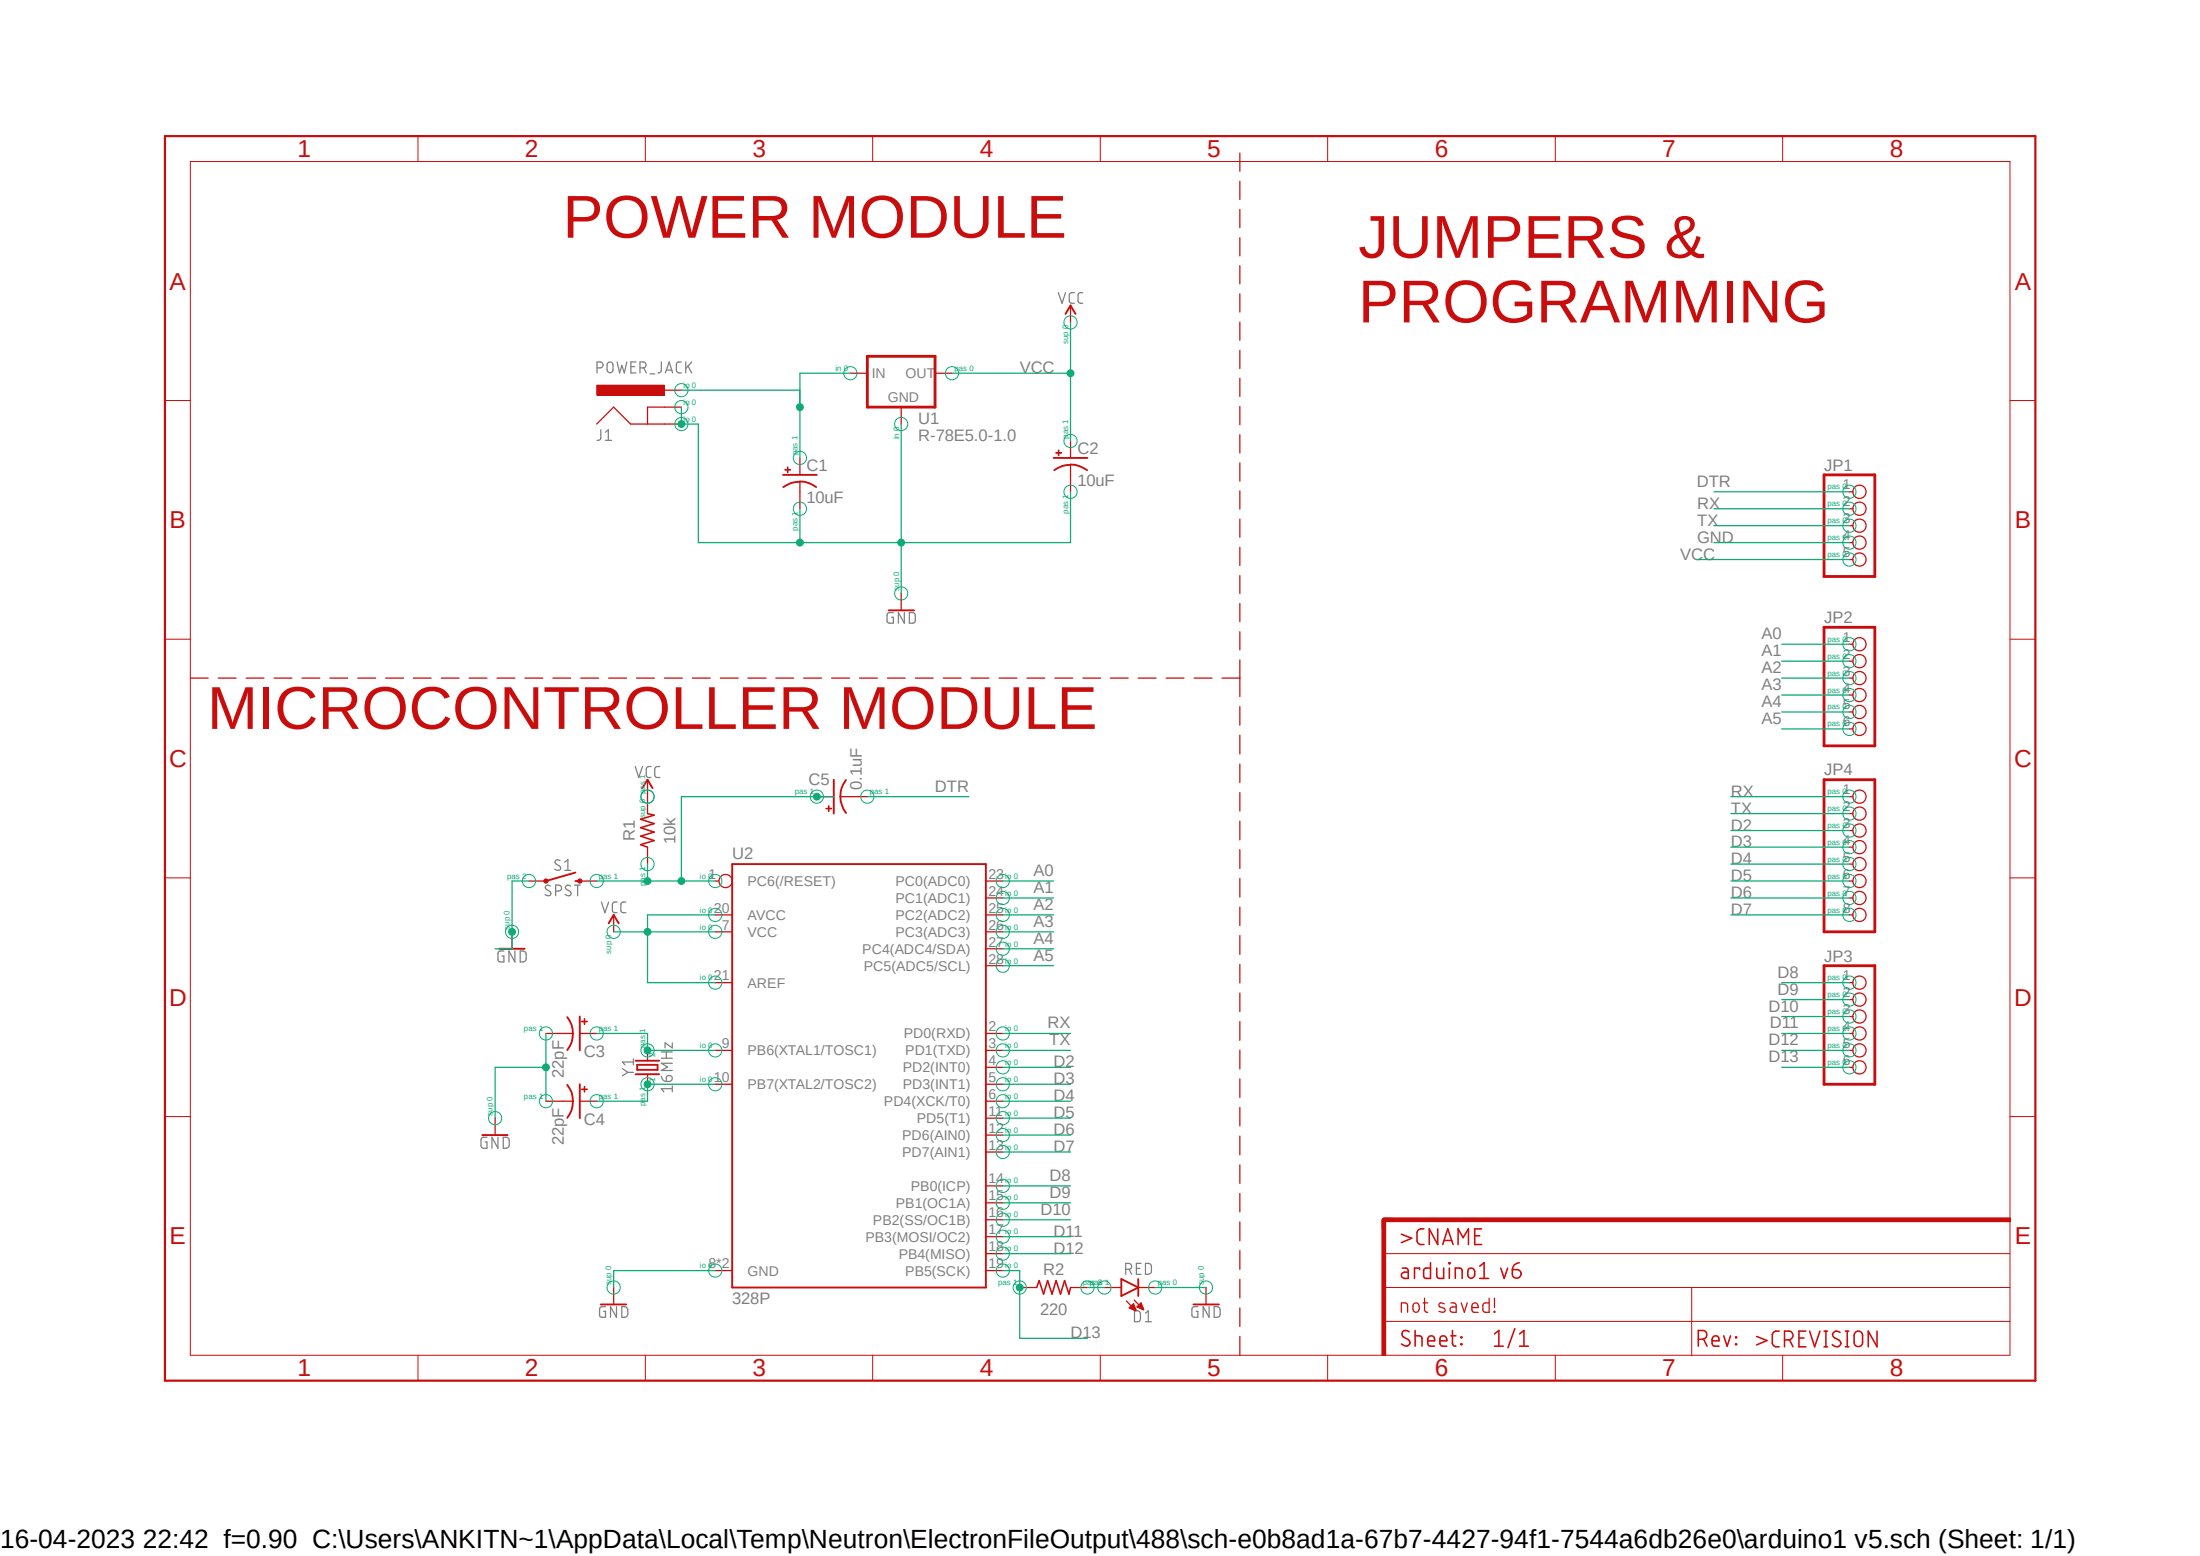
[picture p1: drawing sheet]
<svg xmlns="http://www.w3.org/2000/svg" width="297mm" height="210mm" viewBox="0 0 297 210" stroke-linecap="round" stroke-linejoin="round" font-family="sans-serif">
<path d="M21.9 18.1l253.2 168.6M275.1 18.1l-253.2 168.6" fill="none" stroke="#fff" stroke-width=".14"/>
<g fill="none" stroke="#808080" stroke-width=".17">
<path d="M142.9 39.5l.5 1.4 .4-1.4M145 39.5h-.5l-.1 .3v1l.1 .1h.5M146.2 39.5h-.5l-.2 .3 .1 1 .1 .1h.5M80.6 49.7h.4a.4 .4 0 0 0 .4-.4 .4 .4 0 0 0-.4-.4h-.4v1.4M81.1 58v1.1a.39 .39 0 0 1-.5 .3M81.7 59.4h.8M81.7 58.3l.4-.3v1.4M82.2 48.9h.3a1.17 1.17 0 0 1 .2 1.2 .41 .41 0 0 1-.4 .2 .41 .41 0 0 1-.3-.4v-.8zM83.3 48.9l.4 1.4 .2-1 .4 1 .3-1.4M85.2 49.5h.5M85.9 48.9h-.7v1.4h.7M86.4 49.7h.4a.4 .4 0 0 0 .4-.4 .4 .4 0 0 0-.4-.4h-.4v1.4"/>
<path d="M86.9 49.7l.3 .6M87.8 50.5h.6M89.3 48.9v1.1a.44 .44 0 0 1-.5 .3M89.8 50.3l.5-1.4 .5 1.4M90 50h.7M92 48.9h-.5l-.2 .3 .1 1 .3 .1h.3M92.6 48.9v1.4M92.9 49.4l.5 .9M93.4 48.9l-.8 .8M120.6 82.7h-.5l-.3 .1v1.2l.3 .1h.5v-.8h-.2M122.1 82.7v1.4l-.8-1.4v1.4M122.8 82.7h.6a1.15 1.15 0 0 1 0 1.4h-.6z"/>
<path d="M74.3 119.6a.35 .35 0 0 0-.5-.1 .35 .35 0 0 0 0 .6l.4 .2a.31 .31 0 0 1 .2 .4 .31 .31 0 0 1-.3 .2l-.5-.2M75.6 116.2a.35 .35 0 0 0-.5-.1 .35 .35 0 0 0 0 .5l.4 .3a.31 .31 0 0 1 .2 .3 .31 .31 0 0 1-.3 .3l-.5-.2M76.2 116.4l.5-.4v1.5M76.2 117.5h.8M77 119.6a.42 .42 0 0 0-.4-.1 .42 .42 0 0 0-.3 .3l.2 .3 .5 .2 .1 .3-.1 .2a.54 .54 0 0 1-.7-.1M77.6 119.5h.8M78 119.5v1.4M85.8 103.5l.4 1.4 .5-1.4M87.9 103.5h-.5l-.2 .3 .1 1 .2 .1h.4M89.1 103.5h-.5l-.2 .3v1l.2 .1h.5M68 128.4h-.5l-.2 .1-.1 1 .2 .3h.6v-.8h-.2M69.5 128.4v1.4l-.8-1.4v1.4"/>
<path d="M70.2 128.4h.4l.4 .2a1.17 1.17 0 0 1-.2 1.2h-.6zM75 120.3l.6-.1a.41 .41 0 0 0 .2-.4 .41 .41 0 0 0-.4-.3h-.4v1.4M81.2 121.8l.5 1.4 .5-1.4M83.3 121.8h-.5l-.1 .2v1.1l.3 .1h.3M84.5 121.8h-.5l-.2 .2 .1 1.1 .6 .1M65.7 153.5h-.5l-.2 .2-.1 .9 .2 .3 .6 .1v-.9h-.2M67.2 153.5v1.5l-.8-1.5v1.5M67.9 153.5h.6a1.17 1.17 0 0 1 .2 1.3l-.4 .2h-.4zM84 144.2l.8 .5M84.8 144.7l-.8 .5M84.8 144.7h.7M85.5 143.3h-1.5l.4 .4"/>
<path d="M85.5 142.9v.8M89.3 145.3a.73 .73 0 0 0 .7 .7M89.3 142.8h1.5M89.3 142h1.5M90 142v.8M90 145.3a.42 .42 0 0 1 .7 .1 .42 .42 0 0 1-.4 .6h-.3zM90.8 146.9h-1.5l.3 .5M90.8 140.8v.6l-1-.6v.6M90.8 146.6v.8M90.8 143.5h-1.5l.8 .5-.8 .5h1.5M81.7 176.4h-.5l-.2 .1-.1 1 .2 .3h.6v-.8h-.2M83.2 176.4v1.4l-.8-1.4v1.4"/>
<path d="M83.9 176.4h.6l.3 .3v.7l-.3 .4h-.6zM152 171.3h.4a.4 .4 0 0 0 .4-.4 .4 .4 0 0 0-.4-.4h-.4v1.5M152.4 171.3l.4 .7M153.2 176.9l.6 .1a1.15 1.15 0 0 1 0 1.4h-.6zM153.4 171.2h.5M154.1 170.5h-.7v1.5h.7M154.6 170.5l.6 .1a1.17 1.17 0 0 1 .2 1.2l-.4 .2h-.4zM154.6 178.4h.8M154.6 177.2l.4-.3v1.5M161.7 176.4h-.5l-.2 .1v1.2l.2 .1h.5v-.8h-.2M163.2 176.4v1.4l-.8-1.4v1.4M163.9 176.4h.6l.2 .2v.8v.2l-.2 .2h-.6z"/>
</g>
<g fill="none" stroke="#c90d0c" stroke-width=".17">
<path d="M167.4 20.7v2.4M167.4 24.5v2.4M167.4 28.3v2.4M167.4 32.1v2.4M167.4 35.9v2.4M167.4 39.7v2.4M114.8 50.4h2.3M121.7 54.9v2.3M126.2 50.4h2.3M167.4 43.5v2.4M167.4 47.3v2.4M167.4 51.1v2.4"/>
<path d="M167.4 54.9v2.4M167.4 58.7v2.4M108 65v1.4M167.4 62.5v2.4M167.4 66.3v2.4M167.4 70.1v2.4M167.4 73.9v2.4M167.4 77.7v2.4M25.7 91.5h2.4M29.5 91.5h2.4M33.2 91.5h2.4M37 91.5h2.4"/>
<path d="M40.8 91.5h2.4M44.5 91.5h2.4M48.3 91.5h2.4M52.1 91.5h2.4M55.8 91.5h2.4M59.6 91.5h2.4M63.3 91.5h2.4M67.1 91.5h2.4M70.9 91.5h2.4M74.6 91.5h2.4M78.4 91.5h2.4M82.2 91.5h2.4"/>
<path d="M85.9 91.5h2.4M89.7 91.5h2.4M93.5 91.5h2.4M97.2 91.5h2.5M101 91.5h2.4M104.7 91.5h2.4M108.5 91.5h2.4M112.3 91.5h2.4M116 91.5h2.4M119.8 91.5h2.4M123.6 91.5h2.4M127.3 91.5h2.5"/>
<path d="M131.1 91.5h2.4M134.9 91.5h2.4M138.6 91.5h2.5M142.4 91.5h2.4M146.2 91.5h2.4M149.9 91.5h2.4M153.7 91.5h2.4M157.4 91.5h2.5M161.2 91.5h2.4M165 91.5h2.4M167.4 81.4v2.5M167.4 85.3v2.4"/>
<path d="M167.4 89.1v4.9M167.4 95.4v2.5M167.4 99.2v2.6M167.4 103.1v2.5M167.4 107v2.5M167.4 110.8v2.6M167.4 114.7v2.5M167.4 118.6v2.5M167.4 122.4v2.5M167.4 126.3v2.5M167.4 130.2v2.5M167.4 134v2.5"/>
<path d="M167.4 137.9v2.5M167.4 141.7v2.6M167.4 145.6v2.5M167.4 149.5v2.5M167.4 153.3v2.6M167.4 157.2v2.5M167.4 161.1v2.5M167.4 164.9v2.6M167.4 168.8v2.5M167.4 172.7v2.5M167.4 176.5v2.5M167.4 180.4v2.5"/>
</g>
<path d="M117.1 48.1h9.1v6.8h-9.1z" fill="none" stroke="#c90d0c" stroke-width=".38"/>
<path d="M105.7 64.1h4.6M108 65a3.7 3.7 0 0 1 2.2 .7M108 65a3.6 3.6 0 0 0-2.3 .7" fill="none" stroke="#c90d0c" stroke-width=".25"/>
<path d="M106 63.4h.7v.1h-.7z" fill-rule="evenodd" fill="#c90d0c"/>
<path d="M106 63.4h.7v.1h-.7z" fill="none" stroke="#c90d0c" stroke-width=".14"/>
<path d="M106.3 63h.1v.8h-.1z" fill-rule="evenodd" fill="#c90d0c"/>
<path d="M106.3 63h.1v.8h-.1z" fill="none" stroke="#c90d0c" stroke-width=".14"/>
<path d="M108 61.8v2.3M108 66.4v2.3M144.5 62.7v1.4" fill="none" stroke="#c90d0c" stroke-width=".17"/>
<path d="M142.2 61.8h4.6M144.5 62.7a4 4 0 0 1 2.3 .8M144.5 62.7a3.5 3.5 0 0 0-2.2 .8" fill="none" stroke="#c90d0c" stroke-width=".25"/>
<path d="M142.5 61.1h.8v.1h-.8z" fill-rule="evenodd" fill="#c90d0c"/>
<path d="M142.5 61.1h.8v.1h-.8z" fill="none" stroke="#c90d0c" stroke-width=".14"/>
<path d="M142.9 60.7h.1v.8h-.1z" fill-rule="evenodd" fill="#c90d0c"/>
<path d="M142.9 60.7h.1v.8h-.1z" fill="none" stroke="#c90d0c" stroke-width=".14"/>
<path d="M80.6 57.2l2.2-2.3 2.3 2.3h4.6M89.7 54.9h-2.3v2.3M144.5 59.5v2.3M144.5 64.1v2.3" fill="none" stroke="#c90d0c" stroke-width=".17"/>
<path d="M80.6 52h9.1v1.3h-9.1z" fill-rule="evenodd" fill="#c90d0c"/>
<path d="M80.6 52h9.1v1.3h-9.1z" fill="none" stroke="#c90d0c" stroke-width=".14"/>
<g fill="none" stroke="#c90d0c" stroke-width=".17">
<path d="M89.7 54.9h2.3M89.7 57.2h2.3M89.7 52.7h2.3M144.5 41.2v2.3M121.7 80.1v2.3M96.6 118.9h.4M133.1 118.9h2.3M76 139.5h1.3M96.6 125.8h2.2M96.6 132.6h2.2M96.6 123.5h2.2M133.1 125.8h2.3"/>
<path d="M133.1 123.5h2.3M133.1 139.5h2.3M133.1 130.3h2.3M133.1 128.1h2.3M133.1 121.2h2.3M87.4 141.8v1.4M87.4 145v1.3M96.6 146.3h2.2M96.6 141.8h2.2M133.1 146.3h2.3M133.1 141.8h2.3M133.1 155.5h2.3"/>
<path d="M133.1 153.2h2.3M133.1 150.9h2.3M133.1 148.6h2.3M133.1 144.1h2.3M96.6 171.5h2.2M133.1 171.5h2.3M133.1 169.2h2.3M133.1 166.9h2.3M133.1 164.6h2.3M133.1 162.3h2.3M133.1 160.1h2.3"/>
<circle cx="98" cy="118.9" r=".89"/>
</g>
<path d="M143.8 42.4l.7-1.2 .7 1.2M120 82.4h3.4M98.8 116.6h34.3v57.2h-34.3zM76.6 137.3a3.6 3.6 0 0 1 0 4.4M78.3 137.2v4.6M85.8 143.2h3.2M85.8 145h3.2M86 143.7h2.8v.7h-2.8z" fill="none" stroke="#c90d0c" stroke-width=".25"/>
<path d="M78.9 137.5h.1v.8h-.1z" fill-rule="evenodd" fill="#c90d0c"/>
<path d="M78.9 137.5h.1v.8h-.1z" fill="none" stroke="#c90d0c" stroke-width=".14"/>
<path d="M78.5 137.8h.8v.1h-.8z" fill-rule="evenodd" fill="#c90d0c"/>
<path d="M78.5 137.8h.8v.1h-.8z" fill="none" stroke="#c90d0c" stroke-width=".14"/>
<path d="M73.7 139.5h2.3M78.3 139.5h2.3M76 148.6h1.3" fill="none" stroke="#c90d0c" stroke-width=".17"/>
<path d="M76.6 146.4a3.6 3.6 0 0 1 0 4.5M78.3 146.3v4.6" fill="none" stroke="#c90d0c" stroke-width=".25"/>
<path d="M78.9 146.6h.1v.8h-.1z" fill-rule="evenodd" fill="#c90d0c"/>
<path d="M78.9 146.6h.1v.8h-.1z" fill="none" stroke="#c90d0c" stroke-width=".14"/>
<path d="M78.5 147h.8v.1h-.8z" fill-rule="evenodd" fill="#c90d0c"/>
<path d="M78.5 147h.8v.1h-.8z" fill="none" stroke="#c90d0c" stroke-width=".14"/>
<path d="M87.4 107.5v2.3M87.4 114.3v2.3M73.7 148.6h2.3M78.3 148.6h2.3" fill="none" stroke="#c90d0c" stroke-width=".17"/>
<path d="M87.4 109.8l.9 .2-1.8 .6 1.8 .6-1.8 .5 1.8 .6-1.8 .6 1.8 .6-1.8 .5 .9 .3" fill="none" stroke="#c90d0c" stroke-width=".21"/>
<path d="M77.7 118.9h.6M77.7 117.8l-4 1.1" fill="none" stroke="#c90d0c" stroke-width=".25"/>
<circle cx="73.7" cy="118.9" r=".3" fill="#c90d0c"/>
<circle cx="73.7" cy="118.9" r=".3" fill="none" stroke="#c90d0c" stroke-width=".14"/>
<circle cx="78.3" cy="118.9" r=".3" fill="#c90d0c"/>
<circle cx="78.3" cy="118.9" r=".3" fill="none" stroke="#c90d0c" stroke-width=".14"/>
<path d="M71.4 118.9h2.3M78.3 118.9h2.3M87.4 105.2v2.3M69.1 125.8v2.3M82.8 123.5v2.3M66.8 150.9v2.3M82.8 173.8v2.3M149.1 173.8h2.3M152.1 175.6l1.2 1.3M153.1 175.5l1.2 1.2M153.7 173.8h2.3" fill="none" stroke="#c90d0c" stroke-width=".17"/>
<path d="M86.7 106.4l.7-1.2 .7 1.2M67.4 128.1h3.4M82.2 124.6l.6-1.1 .7 1.1M65.1 153.2h3.4M81.1 176.1h3.4M151.4 172.6l2.3 1.2-2.3 1.1zM153.7 172.6v2.3" fill="none" stroke="#c90d0c" stroke-width=".25"/>
<path d="M152.4 176.5l.6-.6 .4 1-.1 .1z" fill-rule="evenodd" fill="#c90d0c"/>
<path d="M152.4 176.5l.6-.6 .4 1-.1 .1z" fill="none" stroke="#c90d0c" stroke-width=".14"/>
<path d="M153.5 176.4l.6-.6 .3 .9v.1z" fill-rule="evenodd" fill="#c90d0c"/>
<path d="M153.5 176.4l.6-.6 .3 .9v.1z" fill="none" stroke="#c90d0c" stroke-width=".14"/>
<path d="M140 173.8l.3-1 .6 1.9 .5-1.9 .6 1.9 .6-1.9 .6 1.9 .5-1.9 .6 1.9 .2-.9" fill="none" stroke="#c90d0c" stroke-width=".21"/>
<g fill="none" stroke="#c90d0c" stroke-width=".17">
<path d="M249.7 66.4h.4M249.7 68.7h.4M249.7 71h.4M249.7 73.2h.4M249.7 75.5h.4M113.5 107.5h1.3M137.7 173.8h2.3M144.5 173.8h2.3M162.8 173.8v2.3"/>
<circle cx="251" cy="70.9" r=".89"/>
<circle cx="251" cy="73.2" r=".89"/>
<circle cx="251" cy="75.5" r=".89"/>
<circle cx="251" cy="68.7" r=".89"/>
<circle cx="251" cy="66.4" r=".89"/>
</g>
<path d="M112.6 105.2v4.6M114.2 105.3a3.6 3.6 0 0 0 0 4.4M161.1 176.1h3.4" fill="none" stroke="#c90d0c" stroke-width=".25"/>
<path d="M246.3 64.1h6.8v13.7h-6.8z" fill="none" stroke="#c90d0c" stroke-width=".38"/>
<path d="M111.8 108.8h.1v.7h-.1z" fill-rule="evenodd" fill="#c90d0c"/>
<path d="M111.8 108.8h.1v.7h-.1z" fill="none" stroke="#c90d0c" stroke-width=".14"/>
<path d="M111.5 109.1h.8v.1h-.8z" fill-rule="evenodd" fill="#c90d0c"/>
<path d="M111.5 109.1h.8v.1h-.8z" fill="none" stroke="#c90d0c" stroke-width=".14"/>
<g fill="none" stroke="#c90d0c" stroke-width=".17">
<path d="M249.7 87h.4M249.7 89.2h.4M249.7 91.5h.4M249.7 93.8h.4M249.7 96.1h.4M249.7 98.4h.4M110.3 107.5h2.3M114.8 107.5h2.3M249.7 107.5h.4M249.7 109.8h.4M249.7 112.1h.4M249.7 114.3h.4"/>
<path d="M249.7 116.6h.4M249.7 118.9h.4M249.7 121.2h.4M249.7 123.5h.4M249.7 132.6h.4M249.7 134.9h.4M249.7 137.2h.4M249.7 139.5h.4M249.7 141.8h.4M249.7 144.1h.4M189.2 177.1v-1.2h.5l.3 .1v1.1M190.8 176.1a.43 .43 0 0 1 .5-.2 .43 .43 0 0 1 .3 .4v.4a.42 .42 0 0 1-.4 .4 .42 .42 0 0 1-.4-.4z"/>
<path d="M192.1 175.9h.6M192.3 175.2v1.6a.35 .35 0 0 0 .4 .3M195 176l-.6-.1-.1 .4 .6 .3 .2 .3a.57 .57 0 0 1-.8 .1M195.9 175.9h.5l.2 .3v.9h-.7a.37 .37 0 0 1-.1-.4 .37 .37 0 0 1 .3-.3h.5M197.3 175.9l.4 1.2 .4-1.2M198.7 176.5h.9a.45 .45 0 0 0-.3-.6 .45 .45 0 0 0-.6 .4v.5l.1 .3h.8M201 175.2v1.9h-.6l-.2-.3v-.8l.3-.1h.5M201.7 177h.1v.1h-.1zM201.8 175.2v1.3"/>
<circle cx="251" cy="98.4" r=".89"/>
<circle cx="251" cy="87" r=".89"/>
<circle cx="251" cy="91.5" r=".89"/>
<circle cx="251" cy="93.8" r=".89"/>
<circle cx="251" cy="89.2" r=".89"/>
<circle cx="251" cy="96.1" r=".89"/>
<circle cx="251" cy="109.8" r=".89"/>
<circle cx="251" cy="118.9" r=".89"/>
<circle cx="251" cy="116.6" r=".89"/>
<circle cx="251" cy="112.1" r=".89"/>
<circle cx="251" cy="114.3" r=".89"/>
<circle cx="251" cy="107.5" r=".89"/>
<circle cx="251" cy="132.6" r=".89"/>
<circle cx="251" cy="139.5" r=".89"/>
<circle cx="251" cy="123.5" r=".89"/>
<circle cx="251" cy="134.9" r=".89"/>
<circle cx="251" cy="137.2" r=".89"/>
<circle cx="251" cy="121.2" r=".89"/>
<circle cx="251" cy="141.8" r=".89"/>
<circle cx="251" cy="144.1" r=".89"/>
</g>
<path d="M246.3 84.7h6.8v16h-6.8zM246.3 105.2h6.8v20.6h-6.8zM246.3 130.3h6.8v16h-6.8z" fill="none" stroke="#c90d0c" stroke-width=".38"/>
<g fill="none" stroke="#c90d0c" stroke-width=".21">
<path d="M189.3 171.2h.6l.2 .3v1.1h-.5a.42 .42 0 0 1-.4-.5 .42 .42 0 0 1 .4-.4h.5M191.6 171.4v-.2h-.6v1.4M193.1 170.4v2.2l-.7-.1a1.21 1.21 0 0 1-.2-1.2l.3-.1h.6M194 171.2v1.2l.3 .2h.6v-1.4M195.6 170.4h.1v.2h-.1zM195.7 171.2v1.4M196.5 172.6v-1.4h.6l.3 .1v1.3M198.2 171.4a.49 .49 0 0 1 .5-.2 .49 .49 0 0 1 .4 .4v.5a.47 .47 0 0 1-.5 .5 .47 .47 0 0 1-.4-.5zM199.8 172.6h1.2M199.8 170.9l.6-.5v2.2M202.6 171.2l.5 1.4 .4-1.4M204.2 171.4h.7a.59 .59 0 0 1 .4 .6 .59 .59 0 0 1-.6 .5 .59 .59 0 0 1-.5-.5z"/>
<path d="M204.5 179.3l-.9 2.6M205.1 170.4a.94 .94 0 0 0-.9 1M201.8 180l.6-.4v2.1M201.8 181.7h1.1M205.1 181.7h1.2M205.1 180l.6-.4v2.1"/>
</g>
<path d="M186.6 164.6h.5v18.3h-.5z" fill-rule="evenodd" fill="#c90d0c"/>
<path d="M186.6 164.6h.5v18.3h-.5z" fill="none" stroke="#c90d0c" stroke-width=".14"/>
<path d="M186.8 164.4h84.6v.5h-84.6z" fill-rule="evenodd" fill="#c90d0c"/>
<g fill="none" stroke="#c90d0c" stroke-width=".14">
<path d="M56.4 18.4v3.4M87.1 18.4v3.4M117.8 18.4v3.4M148.5 18.4v3.4M179.2 18.4v3.4M210 18.4v3.4M240.7 18.4v3.4M25.7 21.8h245.7v161.1h-245.7zM22.3 54.1h3.4M271.4 54.1h3.4M22.3 86.3h3.4M271.4 86.3h3.4"/>
<path d="M22.3 118.5h3.4M271.4 118.5h3.4M22.3 150.7h3.4M271.4 150.7h3.4M186.8 164.4h84.6v.5h-84.6zM186.8 178.4h84.6M186.8 173.8h84.6M186.8 169.2h84.6M228.4 173.8v9.2M56.4 182.9v3.5M87.1 182.9v3.5M117.8 182.9v3.5"/>
<path d="M148.5 182.9v3.5M179.2 182.9v3.5M210 182.9v3.5M240.7 182.9v3.5"/>
</g>
<path d="M188 164.6h-1.2v1.2" fill="none" stroke="#c90d0c" stroke-width=".55"/>
<g fill="none" stroke="#c90d0c" stroke-width=".21">
<path d="M189.2 166.6l1.4 .5-1.4 .6M190.2 179.7a.54 .54 0 0 0-.7-.1 .54 .54 0 0 0-.2 .7l1 .7a.53 .53 0 0 1-.2 .6 .53 .53 0 0 1-.7-.1l-.2-.1M191.1 179.6v2.1M192.2 165.9h-.6l-.3 .4v1.2l.1 .2 .4 .3h.4M194.1 165.9v2.1l-1.1-2.1v2.1M194.8 168l.7-2.1 .7 2.1M194.9 167.4h1.1M196.1 179.6v1.7l.2 .4h.3M196.8 168v-2.1l.7 1.1 .7-1.1v2.1M199.1 166.8h.7M200 165.9h-.9v2.1h.9M240.2 179.7h-.7l-.2 .4v1.2l.1 .2 .3 .3h.5"/>
<path d="M243.8 179.7h-.9v2.1h.9M244.3 179.7l.7 2.1 .7-2.1M246.3 179.7h.4M246.5 179.7v2.1M248.4 179.8a.55 .55 0 0 0-.7-.1 .55 .55 0 0 0-.2 .7l1 .7a.55 .55 0 0 1-.2 .6 .55 .55 0 0 1-.7 0l-.2-.2M249.1 179.7h.5M249.4 179.7v2.1M250.5 179.8a.57 .57 0 0 1 .6-.1 .57 .57 0 0 1 .4 .6v.9a.57 .57 0 0 1-.6 .5 .57 .57 0 0 1-.6-.5v-.9zM253.4 179.7v2.1l-1.2-2.1v2.1M191.1 180.3h.5l.3 .2 .1 1.2M192.7 181h1a.49 .49 0 0 0-.4-.7 .49 .49 0 0 0-.6 .5v.5l.2 .4h.8M194.4 181h.9a.51 .51 0 0 0-.2-.7 .51 .51 0 0 0-.7 .2 1.16 1.16 0 0 0 .2 1.2h.7"/>
<path d="M195.9 180.3h.7M197.2 180.5h.2v.1h-.2zM197.2 181.4h.2v.1h-.2zM229.3 180.8h.6a.59 .59 0 0 0 .5-.6 .59 .59 0 0 0-.5-.6h-.6v2.1M230 180.8l.5 .9M231.1 181h1a.49 .49 0 0 0-.4-.7 .49 .49 0 0 0-.6 .5v.5l.2 .4h.8M232.7 180.3l.5 1.4 .4-1.4M234.3 181.4h.1v.1h-.1zM234.3 180.5h.1v.1h-.1zM237.2 180.4l1.3 .5-1.3 .6M240.9 180.8h.6a.59 .59 0 0 0 .6-.5 .59 .59 0 0 0-.6-.6h-.6v2.1M241.6 180.8l.5 1"/>
<path d="M242.9 180.6h.6M246.3 181.8h.4M249.1 181.8h.5"/>
</g>
<path d="M22.3 18.4h252.5v168h-252.5z" fill="none" stroke="#c90d0c" stroke-width=".3"/>
<g fill="none" stroke="#0dab76" stroke-width=".14">
<circle cx="92" cy="57.2" r=".89"/>
<circle cx="92" cy="54.9" r=".89"/>
<circle cx="92" cy="52.7" r=".89"/>
<circle cx="114.8" cy="50.4" r=".89"/>
<circle cx="121.7" cy="57.2" r=".89"/>
<circle cx="128.5" cy="50.4" r=".89"/>
<circle cx="144.5" cy="59.5" r=".89"/>
<circle cx="144.5" cy="43.5" r=".89"/>
<circle cx="108" cy="61.8" r=".89"/>
<circle cx="108" cy="68.7" r=".89"/>
<circle cx="144.5" cy="66.4" r=".89"/>
<circle cx="249.7" cy="68.7" r=".89"/>
<circle cx="249.7" cy="73.2" r=".89"/>
<circle cx="249.7" cy="66.4" r=".89"/>
<circle cx="249.7" cy="70.9" r=".89"/>
<circle cx="249.7" cy="75.5" r=".89"/>
<circle cx="121.7" cy="80.1" r=".89"/>
<circle cx="249.7" cy="91.5" r=".89"/>
<circle cx="249.7" cy="93.8" r=".89"/>
<circle cx="249.7" cy="96.1" r=".89"/>
<circle cx="249.7" cy="98.4" r=".89"/>
<circle cx="249.7" cy="87" r=".89"/>
<circle cx="249.7" cy="89.2" r=".89"/>
<circle cx="71.4" cy="118.9" r=".89"/>
<circle cx="80.6" cy="118.9" r=".89"/>
<circle cx="87.4" cy="116.6" r=".89"/>
<circle cx="87.4" cy="107.5" r=".89"/>
<circle cx="96.6" cy="118.9" r=".89"/>
<circle cx="110.3" cy="107.5" r=".89"/>
<circle cx="117.1" cy="107.5" r=".89"/>
<circle cx="135.4" cy="118.9" r=".89"/>
<circle cx="249.7" cy="114.3" r=".89"/>
<circle cx="249.7" cy="107.5" r=".89"/>
<circle cx="249.7" cy="112.1" r=".89"/>
<circle cx="249.7" cy="118.9" r=".89"/>
<circle cx="249.7" cy="116.6" r=".89"/>
<circle cx="249.7" cy="109.8" r=".89"/>
<circle cx="69.1" cy="125.8" r=".89"/>
<circle cx="73.7" cy="139.5" r=".89"/>
<circle cx="80.6" cy="139.5" r=".89"/>
<circle cx="82.8" cy="125.8" r=".89"/>
<circle cx="96.6" cy="132.6" r=".89"/>
<circle cx="96.6" cy="125.8" r=".89"/>
<circle cx="96.6" cy="123.5" r=".89"/>
<circle cx="135.4" cy="123.5" r=".89"/>
<circle cx="135.4" cy="130.3" r=".89"/>
<circle cx="135.4" cy="128.1" r=".89"/>
<circle cx="135.4" cy="121.2" r=".89"/>
<circle cx="135.4" cy="125.8" r=".89"/>
<circle cx="135.4" cy="139.5" r=".89"/>
<circle cx="249.7" cy="134.9" r=".89"/>
<circle cx="249.7" cy="121.2" r=".89"/>
<circle cx="249.7" cy="132.6" r=".89"/>
<circle cx="249.7" cy="139.5" r=".89"/>
<circle cx="249.7" cy="137.2" r=".89"/>
<circle cx="249.7" cy="123.5" r=".89"/>
<circle cx="66.8" cy="150.9" r=".89"/>
<circle cx="73.7" cy="148.6" r=".89"/>
<circle cx="80.6" cy="148.6" r=".89"/>
<circle cx="87.4" cy="141.8" r=".89"/>
<circle cx="87.4" cy="146.3" r=".89"/>
<circle cx="96.6" cy="146.3" r=".89"/>
<circle cx="96.6" cy="141.8" r=".89"/>
<circle cx="135.4" cy="148.6" r=".89"/>
<circle cx="135.4" cy="146.3" r=".89"/>
<circle cx="135.4" cy="144.1" r=".89"/>
<circle cx="135.4" cy="150.9" r=".89"/>
<circle cx="135.4" cy="155.5" r=".89"/>
<circle cx="135.4" cy="141.8" r=".89"/>
<circle cx="135.4" cy="153.2" r=".89"/>
<circle cx="249.7" cy="141.8" r=".89"/>
<circle cx="249.7" cy="144.1" r=".89"/>
<circle cx="82.8" cy="173.8" r=".89"/>
<circle cx="96.6" cy="171.5" r=".89"/>
<circle cx="135.4" cy="166.9" r=".89"/>
<circle cx="135.4" cy="169.2" r=".89"/>
<circle cx="135.4" cy="171.5" r=".89"/>
<circle cx="135.4" cy="164.6" r=".89"/>
<circle cx="135.4" cy="160.1" r=".89"/>
<circle cx="135.4" cy="162.3" r=".89"/>
<circle cx="137.7" cy="173.8" r=".89"/>
<circle cx="146.8" cy="173.8" r=".89"/>
<circle cx="149.1" cy="173.8" r=".89"/>
<circle cx="156" cy="173.8" r=".89"/>
<circle cx="162.8" cy="173.8" r=".89"/>
</g>
<path d="M92 52.7h16M114.8 50.4h-6.8v11.4" fill="none" stroke="#0dab76" stroke-width=".17"/>
<circle cx="108" cy="54.9" r=".46" fill="#0dab76"/>
<circle cx="108" cy="54.9" r=".46" fill="none" stroke="#0dab76" stroke-width=".14"/>
<path d="M128.5 50.4h16M144.5 43.5v16" fill="none" stroke="#0dab76" stroke-width=".17"/>
<circle cx="144.5" cy="50.4" r=".46" fill="#0dab76"/>
<circle cx="144.5" cy="50.4" r=".46" fill="none" stroke="#0dab76" stroke-width=".14"/>
<path d="M82.8 125.8h13.8M96.6 123.5h-9.2v2.3" fill="none" stroke="#0dab76" stroke-width=".17"/>
<circle cx="87.4" cy="125.8" r=".46" fill="#0dab76"/>
<circle cx="87.4" cy="125.8" r=".46" fill="none" stroke="#0dab76" stroke-width=".14"/>
<path d="M92 54.9v2.3h2.3v16h50.2v-6.8M121.7 57.2v22.9M108 68.7v4.5M229.1 75.5h20.6M87.4 125.8v6.8h9.2" fill="none" stroke="#0dab76" stroke-width=".17"/>
<circle cx="92" cy="57.2" r=".46" fill="#0dab76"/>
<circle cx="92" cy="57.2" r=".46" fill="none" stroke="#0dab76" stroke-width=".14"/>
<circle cx="108" cy="73.2" r=".46" fill="#0dab76"/>
<circle cx="108" cy="73.2" r=".46" fill="none" stroke="#0dab76" stroke-width=".14"/>
<circle cx="121.7" cy="73.2" r=".46" fill="#0dab76"/>
<circle cx="121.7" cy="73.2" r=".46" fill="none" stroke="#0dab76" stroke-width=".14"/>
<path d="M73.7 139.5v9.1" fill="none" stroke="#0dab76" stroke-width=".17"/>
<circle cx="73.7" cy="144.1" r=".46" fill="#0dab76"/>
<circle cx="73.7" cy="144.1" r=".46" fill="none" stroke="#0dab76" stroke-width=".14"/>
<path d="M71.4 118.9h-2.3v9.2h-2.3M73.7 144.1h-6.9v6.8M96.6 171.5h-13.8v2.3" fill="none" stroke="#0dab76" stroke-width=".17"/>
<circle cx="69.1" cy="125.8" r=".46" fill="#0dab76"/>
<circle cx="69.1" cy="125.8" r=".46" fill="none" stroke="#0dab76" stroke-width=".14"/>
<path d="M231.4 73.2h18.3M80.6 139.5h6.8v2.3h9.2M156 173.8h6.8" fill="none" stroke="#0dab76" stroke-width=".17"/>
<circle cx="87.4" cy="141.8" r=".46" fill="#0dab76"/>
<circle cx="87.4" cy="141.8" r=".46" fill="none" stroke="#0dab76" stroke-width=".14"/>
<path d="M96.6 146.3h-9.2v2.3" fill="none" stroke="#0dab76" stroke-width=".17"/>
<circle cx="87.4" cy="146.3" r=".46" fill="#0dab76"/>
<circle cx="87.4" cy="146.3" r=".46" fill="none" stroke="#0dab76" stroke-width=".14"/>
<path d="M80.6 118.9h16M87.4 116.6v2.3M80.6 148.6h6.8" fill="none" stroke="#0dab76" stroke-width=".17"/>
<circle cx="87.4" cy="118.9" r=".46" fill="#0dab76"/>
<circle cx="87.4" cy="118.9" r=".46" fill="none" stroke="#0dab76" stroke-width=".14"/>
<circle cx="92" cy="118.9" r=".46" fill="#0dab76"/>
<circle cx="92" cy="118.9" r=".46" fill="none" stroke="#0dab76" stroke-width=".14"/>
<path d="M112.6 107.5h-20.6v11.4" fill="none" stroke="#0dab76" stroke-width=".17"/>
<circle cx="110.3" cy="107.5" r=".46" fill="#0dab76"/>
<circle cx="110.3" cy="107.5" r=".46" fill="none" stroke="#0dab76" stroke-width=".14"/>
<path d="M240.5 144.1h9.2M135.4 171.5h2.3v9.1" fill="none" stroke="#0dab76" stroke-width=".17"/>
<circle cx="137.7" cy="173.8" r=".46" fill="#0dab76"/>
<circle cx="137.7" cy="173.8" r=".46" fill="none" stroke="#0dab76" stroke-width=".14"/>
<g fill="none" stroke="#0dab76" stroke-width=".17">
<path d="M231.4 66.4h18.3M231.4 68.7h18.3M231.4 71h18.3M240.5 87h9.2M240.5 91.5h9.2M240.5 93.8h9.2M240.5 96.1h9.2M240.5 98.4h9.2M240.5 89.2h9.2M117.1 107.5h13.7M135.4 118.9h6.8M233.7 107.5h16"/>
<path d="M233.7 109.8h16M233.7 118.9h16M233.7 112.1h16M233.7 114.3h16M233.7 116.6h16M135.4 139.5h9.1M135.4 121.2h6.8M135.4 123.5h6.8M135.4 125.8h6.8M135.4 128.1h6.8M135.4 130.3h6.8M233.7 121.2h16"/>
<path d="M233.7 123.5h16M240.5 139.5h9.2M240.5 132.6h9.2M240.5 134.9h9.2M240.5 137.2h9.2M135.4 141.8h9.1M135.4 144.1h9.1M135.4 146.3h9.1M135.4 148.6h9.1M135.4 150.9h9.1M135.4 153.2h9.1M135.4 155.5h9.1"/>
<path d="M240.5 141.8h9.2M135.4 160.1h9.1M135.4 162.3h9.1M135.4 164.6h9.1M135.4 166.9h9.1M135.4 169.2h9.1M146.8 173.8h2.3M137.7 180.6h9.1"/>
</g>
<g font-size="8.2" fill="#c90d0c">
<text x="76" y="32.1">POWER MODULE</text>
<text x="183.4" y="34.8">JUMPERS &amp;</text>
<text x="183.4" y="43.5">PROGRAMMING</text>
<text x="28" y="98.4">MICROCONTROLLER MODULE</text>
</g>
<text font-size="3.6" x="0" y="208.9">16-04-2023 22:42 f=0.90 C:\Users\ANKITN~1\AppData\Local\Temp\Neutron\ElectronFileOutput\488\sch-e0b8ad1a-67b7-4427-94f1-7544a6db26e0\arduino1 v5.sch (Sheet: 1/1)</text>
<g font-size="3.3" fill="#c90d0c">
<text x="40.2" y="21.3">1</text>
<text x="70.9" y="21.3">2</text>
<text x="101.6" y="21.3">3</text>
<text x="132.3" y="21.3">4</text>
<text x="163" y="21.3">5</text>
<text x="193.7" y="21.3">6</text>
<text x="224.4" y="21.3">7</text>
<text x="255.2" y="21.3">8</text>
<text x="22.9" y="39.1">A</text>
<text x="272" y="39.1">A</text>
<text x="22.9" y="71.3">B</text>
<text x="272" y="71.3">B</text>
<text x="22.8" y="103.5">C</text>
<text x="271.9" y="103.5">C</text>
<text x="22.8" y="135.7">D</text>
<text x="271.9" y="135.7">D</text>
<text x="22.9" y="167.9">E</text>
<text x="272" y="167.9">E</text>
<text x="40.2" y="185.8">1</text>
<text x="70.9" y="185.8">2</text>
<text x="101.6" y="185.8">3</text>
<text x="132.3" y="185.8">4</text>
<text x="163" y="185.8">5</text>
<text x="193.7" y="185.8">6</text>
<text x="224.4" y="185.8">7</text>
<text x="255.2" y="185.8">8</text>
</g>
<g font-size="2.2" fill="#808080">
<text x="137.7" y="50.4">VCC</text>
<text x="124" y="59.5">R-78E5.0-1.0</text>
<text x="124" y="57.2">U1</text>
<text x="108.9" y="63.5">C1</text>
<text x="145.5" y="65.6">10uF</text>
<text x="145.5" y="61.3">C2</text>
<text x="229.1" y="65.7">DTR</text>
<text x="246.3" y="63.5">JP1</text>
<text x="108.9" y="67.9">10uF</text>
<text x="229.1" y="68.7">RX</text>
<text x="229.1" y="71">TX</text>
<text x="226.8" y="75.5">VCC</text>
<text x="229.1" y="73.2">GND</text>
<text x="237.8" y="86.3">A0</text>
<text x="237.8" y="88.6">A1</text>
<text x="246.3" y="84.1">JP2</text>
<text x="237.8" y="90.8">A2</text>
<text x="237.8" y="93.1">A3</text>
<text x="237.8" y="95.4">A4</text>
<text x="237.8" y="97.7">A5</text>
<text x="109.1" y="105.9">C5</text>
<text x="116.3" y="106.6" transform="rotate(-90 116.3 106.6)">0.1uF</text>
<text x="126.2" y="106.8">DTR</text>
<text x="233.7" y="107.5">RX</text>
<text x="246.3" y="104.6">JP4</text>
<text x="85.7" y="113.5" transform="rotate(-90 85.7 113.5)">R1</text>
<text x="91.2" y="113.9" transform="rotate(-90 91.2 113.9)">10k</text>
<text x="233.7" y="109.8">TX</text>
<text x="233.7" y="112.1">D2</text>
<text x="98.8" y="116">U2</text>
<text x="139.5" y="118.2">A0</text>
<text x="233.7" y="114.4">D3</text>
<text x="233.7" y="116.6">D4</text>
<text x="233.7" y="118.9">D5</text>
<text x="139.5" y="120.5">A1</text>
<text x="139.5" y="122.8">A2</text>
<text x="139.5" y="125.1">A3</text>
<text x="233.7" y="121.2">D6</text>
<text x="233.7" y="123.5">D7</text>
<text x="139.5" y="127.4">A4</text>
<text x="139.5" y="129.7">A5</text>
<text x="240" y="132">D8</text>
<text x="246.3" y="129.8">JP3</text>
<text x="238.8" y="136.5">D10</text>
<text x="240" y="134.2">D9</text>
<text x="78.8" y="142.7">C3</text>
<text x="141.4" y="138.8">RX</text>
<text x="141.6" y="141.1">TX</text>
<text x="238.8" y="143.4">D13</text>
<text x="238.8" y="141.1">D12</text>
<text x="238.9" y="138.8">D11</text>
<text x="76.1" y="145.5" transform="rotate(-90 76.1 145.5)">22pF</text>
<text x="142.2" y="144.1">D2</text>
<text x="142.2" y="146.3">D3</text>
<text x="142.2" y="148.6">D4</text>
<text x="76.1" y="154.6" transform="rotate(-90 76.1 154.6)">22pF</text>
<text x="78.8" y="151.8">C4</text>
<text x="142.2" y="150.9">D5</text>
<text x="142.2" y="153.2">D6</text>
<text x="142.2" y="155.5">D7</text>
<text x="141.7" y="159.4">D8</text>
<text x="141.7" y="161.7">D9</text>
<text x="140.5" y="164">D10</text>
<text x="142.2" y="166.9">D11</text>
<text x="140.8" y="172.1">R2</text>
<text x="142.2" y="169.2">D12</text>
<text x="98.8" y="176.1">328P</text>
<text x="140.4" y="177.5">220</text>
<text x="144.5" y="180.6">D13</text>
</g>
<g font-size="1.9" fill="#808080">
<text x="117.7" y="51">IN</text>
<text x="122.3" y="51">OUT</text>
<text x="119.8" y="54.3">GND</text>
<text x="248.8" y="66">1</text>
<text x="248.8" y="68.3">2</text>
<text x="248.8" y="70.6">3</text>
<text x="248.8" y="72.9">4</text>
<text x="248.8" y="75.2">5</text>
<text x="248.8" y="86.6">1</text>
<text x="248.8" y="88.9">2</text>
<text x="248.8" y="91.2">3</text>
<text x="248.8" y="93.5">4</text>
<text x="248.8" y="95.8">5</text>
<text x="248.8" y="98">6</text>
<text x="248.8" y="107.2">1</text>
<text x="248.8" y="109.5">2</text>
<text x="248.8" y="111.8">3</text>
<text x="95.7" y="118.6">1</text>
<text x="100.9" y="119.6">PC6(/RESET)</text>
<text x="120.9" y="119.6">PC0(ADC0)</text>
<text x="133.4" y="118.6">23</text>
<text x="248.8" y="114">4</text>
<text x="248.8" y="116.3">5</text>
<text x="248.8" y="118.6">6</text>
<text x="96.4" y="123.2">20</text>
<text x="97.5" y="125.5">7</text>
<text x="100.9" y="124.2">AVCC</text>
<text x="120.9" y="124.2">PC2(ADC2)</text>
<text x="120.9" y="121.9">PC1(ADC1)</text>
<text x="133.4" y="125.5">26</text>
<text x="133.4" y="123.2">25</text>
<text x="133.4" y="120.9">24</text>
<text x="248.8" y="120.9">7</text>
<text x="248.8" y="123.2">8</text>
<text x="100.9" y="126.5">VCC</text>
<text x="116.4" y="128.7">PC4(ADC4/SDA)</text>
<text x="116.6" y="131">PC5(ADC5/SCL)</text>
<text x="120.9" y="126.4">PC3(ADC3)</text>
<text x="133.4" y="130">28</text>
<text x="133.4" y="127.8">27</text>
<text x="96.4" y="132.3">21</text>
<text x="100.9" y="133.3">AREF</text>
<text x="248.8" y="132.3">1</text>
<text x="248.8" y="134.6">2</text>
<text x="248.8" y="136.9">3</text>
<text x="97.5" y="141.5">9</text>
<text x="100.9" y="142.5">PB6(XTAL1/TOSC1)</text>
<text x="122" y="140.2">PD0(RXD)</text>
<text x="122.2" y="142.5">PD1(TXD)</text>
<text x="133.4" y="143.8">4</text>
<text x="133.4" y="141.5">3</text>
<text x="133.4" y="139.2">2</text>
<text x="248.8" y="139.2">4</text>
<text x="248.8" y="141.5">5</text>
<text x="248.8" y="143.8">6</text>
<text x="96.4" y="146">10</text>
<text x="100.9" y="147">PB7(XTAL2/TOSC2)</text>
<text x="119.3" y="149.3">PD4(XCK/T0)</text>
<text x="121.9" y="147">PD3(INT1)</text>
<text x="121.9" y="144.7">PD2(INT0)</text>
<text x="133.4" y="148.3">6</text>
<text x="133.4" y="146">5</text>
<text x="121.8" y="153.9">PD6(AIN0)</text>
<text x="123.8" y="151.6">PD5(T1)</text>
<text x="133.4" y="155.2">13</text>
<text x="133.4" y="152.9">12</text>
<text x="133.4" y="150.6">11</text>
<text x="121.8" y="156.2">PD7(AIN1)</text>
<text x="123" y="160.7">PB0(ICP)</text>
<text x="133.4" y="159.7">14</text>
<text x="116.8" y="167.6">PB3(MOSI/OC2)</text>
<text x="117.9" y="165.3">PB2(SS/OC1B)</text>
<text x="120.9" y="163">PB1(OC1A)</text>
<text x="133.4" y="166.6">17</text>
<text x="133.4" y="164.3">16</text>
<text x="133.4" y="162">15</text>
<text x="95.6" y="171.2">8*2</text>
<text x="100.9" y="172.2">GND</text>
<text x="121.3" y="169.9">PB4(MISO)</text>
<text x="122.2" y="172.2">PB5(SCK)</text>
<text x="133.4" y="171.2">19</text>
<text x="133.4" y="168.9">18</text>
</g>
<g font-size="1.1" fill="#0dab76">
<text x="144.2" y="46.5" transform="rotate(-90 144.2 46.5)">sup 0</text>
<text x="92.3" y="52.4">io 0</text>
<text x="112.8" y="50.1">in 0</text>
<text x="128.9" y="50.1">pas 0</text>
<text x="92.3" y="54.7">io 0</text>
<text x="92.3" y="56.9">io 0</text>
<text x="121.4" y="59.3" transform="rotate(-90 121.4 59.3)">in 0</text>
<text x="144.2" y="59.2" transform="rotate(-90 144.2 59.2)">pas 1</text>
<text x="107.7" y="61.5" transform="rotate(-90 107.7 61.5)">pas 1</text>
<text x="107.7" y="71.6" transform="rotate(-90 107.7 71.6)">pas 1</text>
<text x="144.2" y="69.3" transform="rotate(-90 144.2 69.3)">pas 1</text>
<text x="246.7" y="66">pas 0</text>
<text x="246.7" y="68.3">pas 0</text>
<text x="246.7" y="70.6">pas 0</text>
<text x="246.7" y="72.9">pas 0</text>
<text x="246.7" y="75.2">pas 0</text>
<text x="121.4" y="79.8" transform="rotate(-90 121.4 79.8)">sup 0</text>
<text x="246.7" y="86.6">pas 0</text>
<text x="246.7" y="88.9">pas 0</text>
<text x="246.7" y="91.2">pas 0</text>
<text x="246.7" y="93.5">pas 0</text>
<text x="246.7" y="95.8">pas 0</text>
<text x="246.7" y="98">pas 0</text>
<text x="107.3" y="107.2">pas 1</text>
<text x="117.4" y="107.2">pas 1</text>
<text x="246.7" y="107.2">pas 0</text>
<text x="87.1" y="110.4" transform="rotate(-90 87.1 110.4)">sup 0 pas 1</text>
<text x="246.7" y="109.5">pas 0</text>
<text x="246.7" y="111.8">pas 0</text>
<text x="68.5" y="118.6">pas 2</text>
<text x="80.9" y="118.6">pas 1</text>
<text x="87.1" y="119.6" transform="rotate(-90 87.1 119.6)">pas 1</text>
<text x="94.5" y="118.6">io 0</text>
<text x="135.7" y="118.6">io 0</text>
<text x="246.7" y="114">pas 0</text>
<text x="246.7" y="116.3">pas 0</text>
<text x="246.7" y="118.6">pas 0</text>
<text x="68.8" y="125.5" transform="rotate(-90 68.8 125.5)">sup 0</text>
<text x="94.5" y="125.5">io 0</text>
<text x="94.5" y="123.2">io 0</text>
<text x="135.7" y="125.5">io 0</text>
<text x="135.7" y="123.2">io 0</text>
<text x="135.7" y="120.9">io 0</text>
<text x="246.7" y="120.9">pas 0</text>
<text x="246.7" y="123.2">pas 0</text>
<text x="82.5" y="128.7" transform="rotate(-90 82.5 128.7)">sup 0</text>
<text x="135.7" y="130">io 0</text>
<text x="135.7" y="127.8">io 0</text>
<text x="94.5" y="132.3">io 0</text>
<text x="246.7" y="132.3">pas 0</text>
<text x="246.7" y="134.6">pas 0</text>
<text x="246.7" y="136.9">pas 0</text>
<text x="70.7" y="139.2">pas 1</text>
<text x="80.9" y="139.2">pas 1</text>
<text x="87.1" y="141.5" transform="rotate(-90 87.1 141.5)">pas 1</text>
<text x="88.4" y="142.7" transform="rotate(-90 88.4 142.7)">2</text>
<text x="94.5" y="141.5">io 0</text>
<text x="135.7" y="143.8">io 0</text>
<text x="135.7" y="141.5">io 0</text>
<text x="135.7" y="139.2">io 0</text>
<text x="246.7" y="139.2">pas 0</text>
<text x="246.7" y="141.5">pas 0</text>
<text x="246.7" y="143.8">pas 0</text>
<text x="70.7" y="148.3">pas 1</text>
<text x="80.9" y="148.3">pas 1</text>
<text x="87.1" y="149.3" transform="rotate(-90 87.1 149.3)">pas 1</text>
<text x="88.4" y="146" transform="rotate(-90 88.4 146)">1</text>
<text x="94.5" y="146">io 0</text>
<text x="135.7" y="148.3">io 0</text>
<text x="135.7" y="146">io 0</text>
<text x="66.5" y="150.6" transform="rotate(-90 66.5 150.6)">sup 0</text>
<text x="135.7" y="155.2">io 0</text>
<text x="135.7" y="152.9">io 0</text>
<text x="135.7" y="150.6">io 0</text>
<text x="135.7" y="159.7">io 0</text>
<text x="135.7" y="166.6">io 0</text>
<text x="135.7" y="164.3">io 0</text>
<text x="135.7" y="162">io 0</text>
<text x="82.5" y="173.4" transform="rotate(-90 82.5 173.4)">sup 0</text>
<text x="94.5" y="171.2">io 0</text>
<text x="134.7" y="173.4">pas 1</text>
<text x="135.7" y="171.2">io 0</text>
<text x="135.7" y="168.9">io 0</text>
<text x="146.2" y="173.4">pas 0</text>
<text x="147.2" y="173.4">pas 1</text>
<text x="156.3" y="173.4">pas 0</text>
<text x="162.5" y="173.4" transform="rotate(-90 162.5 173.4)">sup 0</text>
</g>
</svg>
